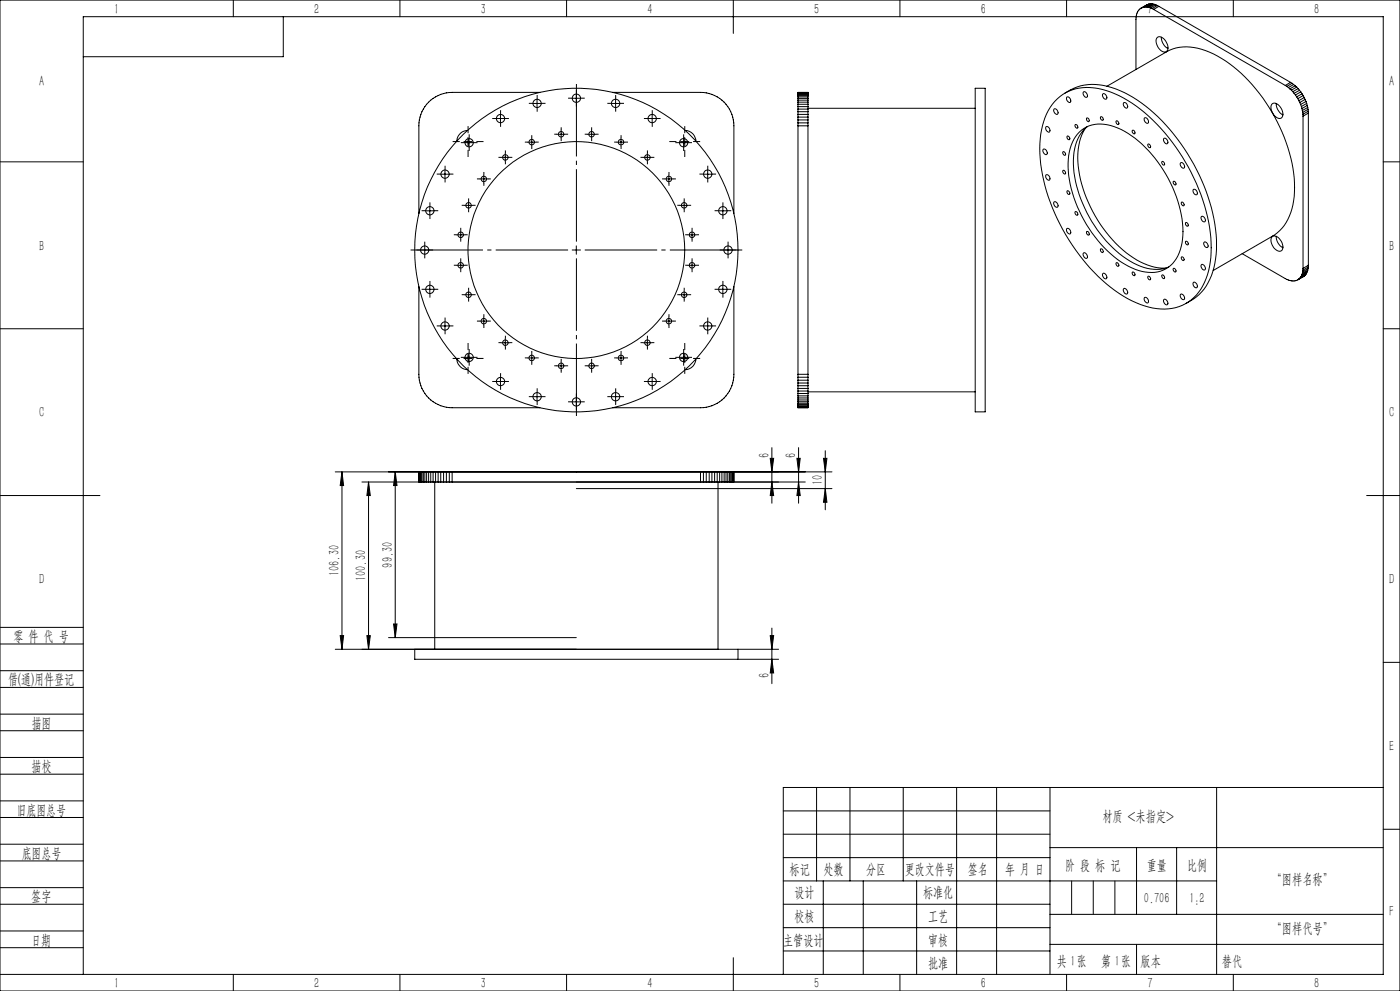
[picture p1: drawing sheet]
<svg xmlns="http://www.w3.org/2000/svg" width="420mm" height="297mm" viewBox="0 0 420 297" stroke-linecap="round" stroke-linejoin="round" font-family="sans-serif">
<g fill="none" stroke="#000" stroke-width=".3">
<path d="M0 0h420v297h-420zM70 0v5M85 5v12h-60M120 0v5M170 0v5M220 0v10M270 0v5M320 0v5M342.3 2.4a3.7 3.7 0 0 0-1.5 3.5v14.9M343 2.1l-.7 .3M343.4 2.1h-.4M343.9 2.1h-.5"/>
<path d="M343.9 2.1h.4M344.3 2.1l.4 .1M344.3 1.4l-1.6 .9M344.6 1.2l-1.6 .9M344.6 1.2l-2.3 1.2M344.7 2.2l.5 .2M345 1.2l-1.6 .9M345 1.2h-.4M345.2 2.4l.4 .2M345.4 1.2l-1.5 .9M345.4 1.2h.5M345.4 1.2h-.4"/>
<path d="M345.6 2.6l.5 .2M345.9 1.2l-1.6 .9M345.9 1.2l.4 .1M346.1 2.8l39.5 22.8M346.3 1.3l-1.6 .9M346.3 1.3l.4 .1M346.7 1.4l-1.5 1M346.7 1.4l.5 .3M347.2 11.2a2.28 2.28 0 0 1 2.9 1.8 1.55 1.55 0 0 1-.7 2.6 3.3 3.3 0 0 1-2.4-4.2zM347.2 1.7l-1.6 .9M347.2 1.7l.5 .2M347.7 1.9l-1.6 .9"/>
<path d="M347.7 1.9l39.5 22.8M348.4 11.1a3.9 3.9 0 0 0 2 3.4M370 0v5M140.3 39.1a3.4 3.4 0 0 0-3.3 3.2M148.9 35.5h2.5M150.1 34.3v2.5M159.9 31h2.5M161.1 29.7v2.5M162 27.7h-26.4a10 10 0 0 0-9.9 10v26.3M168.3 39v2.5M171.7 29.5h2.5M172.9 28.2v2.5"/>
<path d="M177.5 39v2.5M183.4 31h2.5M183.8 27.7h26.3a10 10 0 0 1 10.1 10v26.3M184.7 29.7v2.5M194.4 35.5h2.5M195.7 34.3v2.5M205.6 39.1a3.3 3.3 0 0 1 3.2 3.2M239.4 27.7h3v94.5h-3zM239.4 36.8h3M239.4 37.7h3M239.4 35.9h3M239.4 35.1h3"/>
<path d="M239.4 34.3h3M239.4 33.5h3M239.4 32.7h3M239.4 32h3M239.4 31.3h3M239.4 30.6h3M239.4 30h3M239.4 29.5h3M239.4 29h3M239.4 28.6h3M239.4 28.3h3M239.4 28h3"/>
<path d="M239.4 27.8h3M239.4 27.7h3M242.4 32.5h50.2M292.6 26.5h3v96.9h-3zM313.8 38a1 1 0 0 1 1 .5 1 1 0 0 1-.1 1.1 1.21 1.21 0 0 1-.9-1.6zM316.2 32.7a1 1 0 0 1 1 .5 1 1 0 0 1-.1 1.1 1.17 1.17 0 0 1-.9-1.6zM317.1 29.7a14.4 14.4 0 0 1 14.8-2.5 42.1 42.1 0 0 1 19.7 15.3 55.1 55.1 0 0 1 11.8 31.8 19.4 19.4 0 0 1-6 15.6 15.2 15.2 0 0 1-15.3 1.4 45.3 45.3 0 0 1-20.5-17.9 53.1 53.1 0 0 1-9.6-30.3 19.2 19.2 0 0 1 5.1-13.4zM319.5 27.9a15.8 15.8 0 0 1 15.3-1.2 45.3 45.3 0 0 1 20.5 17.9 53.8 53.8 0 0 1 9.6 30.2 18.7 18.7 0 0 1-5.9 14.2l-3.2 1.9M320 29.1a1.02 1.02 0 0 1 1.1 .5 1.02 1.02 0 0 1-.1 1.1 1.21 1.21 0 0 1-1-1.6zM322.6 37.3a.66 .66 0 0 1 .7 .4 .66 .66 0 0 1-.2 .7l-.5-.3zM323.8 39.5a10 10 0 0 1 11.5-1.2 35 35 0 0 1 17.1 19.2 26.6 26.6 0 0 1 1.7 17.4 9.2 9.2 0 0 1-12.5 6.2 31.5 31.5 0 0 1-16.4-15.1 31.2 31.2 0 0 1-4.4-20.5l.6-2 .8-1.8zM325 27.5a1.01 1.01 0 0 1 1 .6 1.01 1.01 0 0 1 0 1.1 1.17 1.17 0 0 1-1-1.7z"/>
<path d="M325.6 38.5a18.7 18.7 0 0 0-1.8 13.9 39.7 39.7 0 0 0 17.3 25.6 16.4 16.4 0 0 0 8.6 2.4M326 35.3a.65 .65 0 0 1 .7 .4 .65 .65 0 0 1-.2 .8l-.5-.4zM326.3 37.9a12.4 12.4 0 0 0-4.3 10 37.7 37.7 0 0 0 18 30.9 12.4 12.4 0 0 0 10.6 1.2M330.1 35.1a.58 .58 0 0 1 .8 .2 .58 .58 0 0 1-.2 .8l-.5-.4zM330.9 28.1a.98 .98 0 0 1 1 .5 .98 .98 0 0 1-.1 1.1 1.13 1.13 0 0 1-.9-1.6zM332.1 25.9l17.8-10.3a13.9 13.9 0 0 1 12.9 0 44.1 44.1 0 0 1 20.4 20.9 40 40 0 0 1 4.7 24.9 13.8 13.8 0 0 1-6.1 9.4l-17.8 10.3M334.8 36.3a.58 .58 0 0 1 .7 .3 .58 .58 0 0 1-.1 .7l-.5-.3zM337.1 30.8a1 1 0 0 1 1 .5 1 1 0 0 1-.1 1.1 1.17 1.17 0 0 1-.9-1.6zM339.8 39a.63 .63 0 0 1 .6 .4 .63 .63 0 0 1-.1 .7l-.6-.6zM343.4 35.3a1.01 1.01 0 0 1 1 .6 1.01 1.01 0 0 1-.1 1.1 1.17 1.17 0 0 1-.9-1.7zM381.7 31.1a2.33 2.33 0 0 1 2.9 1.8 1.61 1.61 0 0 1-.8 2.6 3.5 3.5 0 0 1-2.3-4.2zM382.9 31a3.9 3.9 0 0 0 1.9 3.4"/>
<path d="M385.6 25.6l.4 .3M386 25.9l.5 .3M386.5 26.2l.9 .8M387.2 24.7l-1.6 .9M387.2 24.7l.4 .3M387.4 27l.4 .5M387.6 25l-1.6 .9M387.6 25l.5 .3M387.8 27.5l.8 1M388.1 25.3l.9 .8M388.1 25.3l-1.6 .9M388.5 25.7l-1.5 .9"/>
<path d="M388.6 28.5l.4 .5M389 29l.4 .6M389 26.1l-1.6 .9M389 26.1l.4 .5M389.4 29.6l.2 .6M389.4 26.6l-1.6 .9M389.4 26.6l.5 .5M389.6 30.2l.3 .5M389.9 27.1l-1.7 .9M389.9 27.1l.3 .4M389.9 30.7l.5 1.2M390.2 27.5l-1.6 1"/>
<path d="M390.2 27.5l.4 .6M390.4 31.9l.2 .6M390.6 32.5l.1 .6M390.6 28.1l-1.6 .9M390.6 28.1l.3 .5M390.7 33.1l.1 .6M390.8 33.7l.1 .6M390.9 34.3v.5M390.9 34.8v45.6M390.9 28.6l-1.5 1M390.9 28.6l.4 .6M391.3 29.2l-1.7 1"/>
<path d="M391.3 29.2l.2 .6M391.5 29.8l-1.6 .9M391.5 29.8l.3 .6M391.8 30.4l-1.6 .9M391.8 30.4l.2 .6M392 31l-1.6 .9M392 31l.2 .6M392.2 31.6l-1.6 .9M392.2 31.6l.1 .6M392.3 32.2l-1.6 .9M392.3 32.2l.2 1.1M392.4 32.8l-1.6 .9"/>
<path d="M392.5 33.3l-1.6 1M392.5 33.3v.6M392.5 33.9l-1.6 .9M392.5 33.9v45.6M0 48.5h25M132.3 52.2h2.5M133.5 50.9v2.5M139.2 42.4h2.4M139.5 42.8h2.5M140.4 41.2v2.5M140.7 41.5v2.5M143.9 53.6h2.5"/>
<path d="M145.1 52.4v2.5M150.4 47.2h2.5M151.6 45.9v2.5M158.3 42.6h2.5M159.5 41.3v2.5M167.1 40.2h2.5M176.2 40.2h2.5M185.1 42.6h2.4M186.3 41.3v2.5M193 47.2h2.5M194.2 45.9v2.5M199.4 53.6h2.5"/>
<path d="M200.7 52.4v2.5M203.8 42.8h2.5M204.2 42.4h2.5M205.1 41.5v2.5M205.4 41.2v2.5M211.1 52.2h2.5M212.3 50.9v2.5M313 44.7a1 1 0 0 1 1 .5 1 1 0 0 1-.1 1.2 1.17 1.17 0 0 1-.9-1.7zM313.8 52.4a.99 .99 0 0 1 1 .5 .99 .99 0 0 1-.1 1.1 1.16 1.16 0 0 1-.9-1.6zM318.8 45.6a.58 .58 0 0 1 .7 .2 .58 .58 0 0 1-.1 .8l-.5-.4zM318.9 51a.66 .66 0 0 1 .7 .5 .66 .66 0 0 1-.2 .7l-.6-.6zM320.2 40.8a.63 .63 0 0 1 .6 .3 .63 .63 0 0 1-.1 .8l-.5-.4z"/>
<path d="M320.2 57.2a.63 .63 0 0 1 .6 .4 .63 .63 0 0 1-.1 .7l-.5-.4zM344.3 43.3a.58 .58 0 0 1 .8 .2 .58 .58 0 0 1-.2 .8l-.4-.4zM348.7 48.4a.63 .63 0 0 1 .6 .4 .63 .63 0 0 1-.2 .7l-.6-.6zM349.2 41.5a1.01 1.01 0 0 1 1 .5 1.01 1.01 0 0 1-.1 1.1 1.17 1.17 0 0 1-.9-1.6zM352.1 54.3a.66 .66 0 0 1 .6 .4 .66 .66 0 0 1-.2 .8l-.5-.7zM354.2 48.8a.98 .98 0 0 1 1 .5 .98 .98 0 0 1-.1 1.1 1.16 1.16 0 0 1-.9-1.6zM358 56.8a.99 .99 0 0 1 1 .5 .99 .99 0 0 1 0 1.1 1.16 1.16 0 0 1-1-1.6zM415 48.5h5M126.2 74.9h2.5M127.4 73.7v2.5M127.7 63.2h2.5M128.9 61.9v2.5"/>
<path d="M136.9 70.4h2.6M136.9 79.5h2.6M138.2 69.1v2.5M138.2 78.3v2.4M139.3 61.6h2.5M140.6 60.3v2.5M171.7 74.9h2.5M172.9 73.7v2.5M204 61.6h2.5M205.2 60.3v2.5M206.4 70.4h2.4M206.4 79.5h2.4"/>
<path d="M207.6 69.1v2.5M207.6 78.3v2.4M215.6 63.2h2.5M216.9 61.9v2.5M217.2 74.9h2.5M218.4 73.7v2.5M316.2 60.5a.98 .98 0 0 1 1 .5 .98 .98 0 0 1-.1 1.1 1.13 1.13 0 0 1-.9-1.6zM320 68.5a1.02 1.02 0 0 1 1.1 .5 1.02 1.02 0 0 1-.1 1.1 1.21 1.21 0 0 1-1-1.6zM322.5 63.5a.58 .58 0 0 1 .7 .3 .58 .58 0 0 1-.1 .7l-.5-.4zM325 75.8a.98 .98 0 0 1 1.1 .5 .98 .98 0 0 1-.1 1.1 1.16 1.16 0 0 1-1-1.6zM326 69.4a.66 .66 0 0 1 .7 .3 .66 .66 0 0 1-.2 .8l-.5-.4zM330.2 74.6a.66 .66 0 0 1 .7 .4 .66 .66 0 0 1-.2 .7l-.5-.4z"/>
<path d="M334.9 78.7a.55 .55 0 0 1 .7 .4 .55 .55 0 0 1-.4 .7l-.4-.6zM354.4 60.7a.6 .6 0 0 1 .7 .3 .6 .6 0 0 1-.1 .7l-.5-.4zM354.5 77a.66 .66 0 0 1 .6 .4 .66 .66 0 0 1-.1 .7l-.6-.6zM355.6 66.8a.58 .58 0 0 1 .8 .2 .58 .58 0 0 1-.2 .8l-.5-.4zM355.6 72.4a.58 .58 0 0 1 .8 .3 .58 .58 0 0 1-.2 .7l-.5-.4zM360.4 79.3a.98 .98 0 0 1 1 .5 .98 .98 0 0 1 0 1.1 1.16 1.16 0 0 1-1-1.6zM360.4 64.9a.98 .98 0 0 1 1 .5 .98 .98 0 0 1 0 1.1 1.13 1.13 0 0 1-1-1.6zM361.2 72.6a.98 .98 0 0 1 1 .5 .98 .98 0 0 1 0 1.1 1.13 1.13 0 0 1-1-1.6zM372.6 76l13 7.5a3.9 3.9 0 0 0 3.8 .4M381.7 70.9a1.81 1.81 0 0 1 2.4 1 2.12 2.12 0 0 1 0 3.4 3.1 3.1 0 0 1-2.4-4.4zM382.9 70.8a3.9 3.9 0 0 0 1.9 3.5M392.5 79.5l-1.6 .9"/>
<path d="M392.5 79.5v.5M0 98.5h25M125.7 85.9v26.3a10 10 0 0 0 9.9 10h26.4M127.7 86.7h2.5M128.9 85.5v2.5M132.3 97.7h2.5M133.5 96.4v2.6M139.3 88.3h2.5M140.6 87.1v2.5M143.9 96.2h2.5M145.1 95v2.5M199.4 96.2h2.5"/>
<path d="M200.7 95v2.5M204 88.3h2.5M205.2 87.1v2.5M211.1 97.7h2.5M212.3 96.4v2.6M215.6 86.7h2.5M216.9 85.5v2.5M220.2 85.9v26.3a10 10 0 0 1-10.1 10h-26.3M330.9 82a.98 .98 0 0 1 1 .5 .98 .98 0 0 1-.1 1.1 1.16 1.16 0 0 1-.9-1.6zM337.1 86.5a.98 .98 0 0 1 1 .5 .98 .98 0 0 1-.1 1.1 1.13 1.13 0 0 1-.9-1.6zM339.7 81.6a.58 .58 0 0 1 .7 .3 .58 .58 0 0 1-.1 .7l-.5-.3zM343.4 89.2a1 1 0 0 1 1 .5 1 1 0 0 1-.1 1.1 1.17 1.17 0 0 1-.9-1.6z"/>
<path d="M344.3 82.9a.58 .58 0 0 1 .8 .2 .58 .58 0 0 1-.2 .8l-.4-.4zM348.5 82.5a.58 .58 0 0 1 .8 .3 .58 .58 0 0 1-.2 .7l-.4-.4zM349.2 89.7a1.01 1.01 0 0 1 1 .6 1.01 1.01 0 0 1-.1 1.1 1.17 1.17 0 0 1-.9-1.7zM352 80.5a.58 .58 0 0 1 .7 .3 .58 .58 0 0 1-.2 .7l-.4-.4zM354.2 88.2a.98 .98 0 0 1 1 .5 .98 .98 0 0 1-.1 1.1 1.16 1.16 0 0 1-.9-1.6zM358 84.7a.99 .99 0 0 1 1 .4 .99 .99 0 0 1 0 1.2 1.16 1.16 0 0 1-1-1.6zM389.6 83.6l-.2 .3M389.9 83.4l-.3 .2M390.2 83.1l-.3 .3M390.4 82.7l-.2 .4M390.6 82.3l-.2 .4M390.7 81.9l-.1 .4"/>
<path d="M390.8 81.5l-.1 .4M390.9 81l-.1 .5M390.9 80.4v.6M391.3 82.7l-1.7 .9M391.3 82.7l-1.9 1.2M391.5 82.5l-1.6 .9M391.5 82.5l-.2 .2M391.8 82.2l-1.6 .9M391.8 82.2l-.3 .3M392 81.8l-1.6 .9M392 81.8l-.2 .4M392.2 81.4l-1.6 .9"/>
<path d="M392.2 81.4l-.2 .4M392.3 81l-1.6 .9M392.3 81l-.1 .4M392.4 80.5l-1.6 1M392.4 80.5l-.1 .5M392.5 80l-1.6 1M392.5 80l-.1 .5M415 98.5h5M137 107.6a3.4 3.4 0 0 0 3.3 3.2M139.2 107.5h2.4M139.5 107.1h2.5M140.4 106.2v2.5"/>
<path d="M140.7 105.9v2.5M148.9 114.3h2.5M150.1 113.1v2.5M150.4 102.7h2.5M151.6 101.5v2.5M158.3 107.3h2.5M159.5 106v2.5M159.9 118.9h2.5M161.1 117.6v2.6M167.1 109.6h2.5M168.3 108.4v2.5M172.9 119.2v2.5"/>
<path d="M176.2 109.6h2.5M177.5 108.4v2.5M183.4 118.9h2.5M184.7 117.6v2.6M185.1 107.3h2.4M186.3 106v2.5M193 102.7h2.5M194.2 101.5v2.5M194.4 114.3h2.5M195.7 113.1v2.5M203.8 107.1h2.5M204.2 107.5h2.5"/>
<path d="M205.1 105.9v2.5M205.4 106.2v2.5M208.8 107.6a3.3 3.3 0 0 1-3.2 3.2M239.4 112.2h3M239.4 113.1h3M239.4 113.9h3M239.4 114.8h3M239.4 115.6h3M239.4 116.4h3M239.4 117.2h3M239.4 117.9h3M239.4 118.6h3"/>
<path d="M239.4 119.3h3M239.4 119.9h3M242.4 117.4h50.2M171.7 120.4h2.5M231.1 137.4h1l-.5 4zM231.6 134.2v16.6M239.1 137.4h1l-.5 4zM239.4 120.4h3M239.4 120.9h3M239.4 121.2h3M239.4 121.6h3M239.4 121.8h3"/>
<path d="M239.4 122.1h3M239.6 134.2v16.6M247.1 137.4h1l-.5 4zM247.6 135.1v17.7M0 148.5h30M100.6 141.4h149M102.6 141.4l.5 4.1h-1zM102.6 141.4v53.2M108.6 144.5h133M110.6 144.5v50.1M110.6 144.5l.5 4h-1zM118.6 141.4l.5 4.1h-1z"/>
<path d="M118.6 141.4v49.7M125.7 141.4v3.1M125.8 141.4v3.1M126 141.4v3.1M126.3 141.4v3.1M126.6 141.4v3.1M127 141.4v3.1M127.5 141.4v3.1M128 141.4v3.1M128.6 141.4v3.1M129.2 141.4v3.1M129.9 141.4v3.1"/>
<path d="M130.4 144.5v50.1M130.7 141.4v3.1M131.4 141.4v3.1M132.2 141.4v3.1M133.1 141.4v3.1M133.9 141.4v3.1M134.8 141.4v3.1M135.6 141.4v3.1M172.9 146.4h76.7M210.1 141.4v3.1M211 141.4v3.1M211.9 141.4v3.1"/>
<path d="M212.8 141.4v3.1M213.6 141.4v3.1M214.4 141.4v3.1M215.2 141.4v3.1M215.4 144.5v50.1h-114.8M215.9 141.4v3.1M216.6 141.4v3.1M217.2 141.4v3.1M217.8 141.4v3.1M218.3 141.4v3.1M218.8 141.4v3.1M219.2 141.4v3.1"/>
<path d="M219.6 141.4v3.1M219.8 141.4v3.1M220 141.4v3.1M220.1 141.4v3.1M220.2 141.4v3.1M231.6 144.5l.5 4h-1zM239.6 144.5l.5 4h-1zM247.6 146.4l.5 4.1h-1zM410 148.5h10M0 193h25M0 188h25M102.1 190.5h1l-.5 4.1z"/>
<path d="M110.1 190.5h1l-.5 4.1zM116.6 191.1h56.3M118.1 187h1l-.5 4.1zM124.4 194.6h97v3h-97zM221.4 194.6h12.2M221.4 197.6h12.2M231.1 190.5h1l-.5 4.1zM231.6 188.2v16.7M231.6 197.6l.5 4.1h-1zM415 198.5h5M0 206h25M0 201h25"/>
<path d="M0 219h25M0 214h25M0 232h25M0 227h25M245 236v28M255 236v28M271 236v28M287 236v56M299 236v56M315 236v56M365 236v56M415 236h-180v56"/>
<path d="M0 245h25M0 240h25M0 258h25M0 253h25M235 243h80M235 250h80M235 257h80M315 254h100M341 254v20M353 254v20M415 248.5h5M0 271h25"/>
<path d="M0 266h25M0 279h25M235 271h80M235 264h130M235 278h80M247 264v28M259 264v28M275 264v28M315 274h100M0 284h25M0 292h415v-287h-390v287M70 292v5"/>
<path d="M120 292v5M170 292v5M220 287v10M235 285h80M270 292v5M315 283h100M320 292v5M370 292v5"/>
<circle cx="150.2" cy="35.5" r="1.25"/>
<circle cx="161.1" cy="31" r="1.24"/>
<circle cx="172.9" cy="29.4" r="1.25"/>
<circle cx="184.7" cy="31" r="1.25"/>
<circle cx="195.7" cy="35.5" r="1.25"/>
<circle cx="133.5" cy="52.2" r="1.25"/>
<circle cx="140.7" cy="42.8" r="1.25"/>
<circle cx="145.2" cy="53.6" r=".83"/>
<circle cx="151.6" cy="47.2" r=".83"/>
<circle cx="159.5" cy="42.6" r=".82"/>
<circle cx="168.3" cy="40.2" r=".82"/>
<circle cx="177.5" cy="40.2" r=".82"/>
<circle cx="186.3" cy="42.6" r=".82"/>
<circle cx="194.2" cy="47.2" r=".83"/>
<circle cx="200.7" cy="53.6" r=".83"/>
<circle cx="205.1" cy="42.8" r="1.25"/>
<circle cx="212.3" cy="52.2" r="1.25"/>
<circle cx="127.4" cy="74.9" r="1.24"/>
<circle cx="129" cy="63.2" r="1.24"/>
<circle cx="138.2" cy="70.4" r=".82"/>
<circle cx="138.2" cy="79.5" r=".82"/>
<circle cx="140.6" cy="61.5" r=".82"/>
<circle cx="172.9" cy="74.9" r="48.5"/>
<circle cx="172.9" cy="74.9" r="32.5"/>
<circle cx="205.2" cy="61.5" r=".82"/>
<circle cx="207.6" cy="70.4" r=".82"/>
<circle cx="207.6" cy="79.5" r=".82"/>
<circle cx="216.9" cy="63.2" r="1.25"/>
<circle cx="218.4" cy="74.9" r="1.25"/>
<circle cx="129" cy="86.7" r="1.24"/>
<circle cx="133.5" cy="97.7" r="1.25"/>
<circle cx="140.6" cy="88.4" r=".82"/>
<circle cx="145.2" cy="96.2" r=".83"/>
<circle cx="200.7" cy="96.2" r=".83"/>
<circle cx="205.2" cy="88.4" r=".82"/>
<circle cx="212.3" cy="97.7" r="1.25"/>
<circle cx="216.9" cy="86.7" r="1.25"/>
<circle cx="140.7" cy="107.1" r="1.25"/>
<circle cx="150.2" cy="114.3" r="1.25"/>
<circle cx="151.6" cy="102.7" r=".83"/>
<circle cx="159.5" cy="107.3" r=".83"/>
<circle cx="161.1" cy="118.9" r="1.24"/>
<circle cx="168.3" cy="109.6" r=".83"/>
<circle cx="177.5" cy="109.6" r=".83"/>
<circle cx="184.7" cy="118.9" r="1.25"/>
<circle cx="186.3" cy="107.3" r=".83"/>
<circle cx="194.2" cy="102.7" r=".83"/>
<circle cx="195.7" cy="114.4" r="1.25"/>
<circle cx="205.1" cy="107.1" r="1.25"/>
<circle cx="172.9" cy="120.5" r="1.25"/>
</g>
<path d="M170.4 74.9h-47.2M172.9 72.4v-47.2M172.9 77.4v47.3M175.4 74.9h47.3" fill="none" stroke="#000" stroke-width=".3" stroke-dasharray="30.5 1.3 1.3 1.3" stroke-dashoffset="8.8" stroke-linecap="butt"/>
<g fill="none" stroke="#000" stroke-width=".3" stroke-dasharray="30.5 1.3 1.3 1.3" stroke-linecap="butt">
<path d="M140.4 39.9v-2.1M148.9 35.5h-1.2M150.2 34.3v-1.3M150.2 36.8v1.2M151.4 35.5h1.3M159.9 31h-1.3M161.1 29.7v-1.2M161.1 32.2v1.3M162.4 31h1.2M168.4 39v-.9M171.7 29.4h-1.3M172.9 28.2v-1.3"/>
<path d="M172.9 30.7v1.2M174.2 29.4h1.2M177.5 39v-.9M183.5 31h-1.3M184.7 29.7v-1.2M184.7 32.2v1.3M186 31h1.2M194.4 35.5h-1.2M195.7 34.3v-1.3M195.7 36.8v1.2M196.9 35.5h1.3M205.4 39.9v-2.1"/>
<path d="M132.3 52.2h-1.3M133.5 50.9v-1.2M133.5 53.4v1.3M134.8 52.2h1.2M137.9 42.4h-2.1M139.5 42.8h-1.2M140.4 44.9v2.2M140.8 41.5v-1.2M140.8 44v1.3M142 42.8h1.3M142.9 42.4h2.2M143.9 53.6h-.8"/>
<path d="M145.2 52.4v-.9M145.2 54.9v.8M146.4 53.6h.8M150.4 47.2h-.9M151.6 45.9v-.8M151.6 48.4v.8M152.9 47.2h.8M158.3 42.6h-.8M159.5 41.3v-.8M159.5 43.8v.9M160.8 42.6h.8M167.1 40.2h-.8"/>
<path d="M168.4 41.5v.8M169.6 40.2h.8M176.2 40.2h-.8M177.5 41.5v.8M178.7 40.2h.9M185.1 42.6h-.9M186.3 41.3v-.8M186.3 43.8v.9M187.6 42.6h.8M193 47.2h-.8M194.2 45.9v-.8M194.2 48.4v.8"/>
<path d="M195.5 47.2h.8M199.4 53.6h-.8M200.7 52.4v-.9M200.7 54.9v.8M201.9 53.6h.9M202.9 42.4h-2.1M203.8 42.8h-1.2M205.1 41.5v-1.2M205.1 44v1.3M205.4 44.9v2.2M206.3 42.8h1.3M207.9 42.4h2.2"/>
<path d="M211.1 52.2h-1.3M212.3 50.9v-1.2M212.3 53.4v1.3M213.6 52.2h1.2M126.2 74.9h-1.3M127.4 73.7v-1.3M127.4 76.2v1.2M127.7 63.1h-1.2M128.7 74.9h1.2M129 61.9v-1.3M129 64.4v1.2M130.2 63.1h1.3"/>
<path d="M137 70.4h-.9M137 79.5h-.9M138.2 69.1v-.8M138.2 71.6v.8M138.2 78.2v-.8M139.3 61.5h-.8M139.5 70.4h.8M139.5 79.5h.8M140.6 60.3v-.8M140.6 62.8v.8M141.8 61.5h.9M204 61.5h-.8"/>
<path d="M205.3 60.3v-.8M205.3 62.8v.8M206.4 70.4h-.8M206.4 79.5h-.8M206.5 61.5h.8M207.6 69.1v-.8M207.6 71.6v.8M207.6 78.2v-.8M208.9 70.4h.8M208.9 79.5h.8M215.6 63.1h-1.2M216.9 61.9v-1.3"/>
<path d="M216.9 64.4v1.2M217.2 74.9h-1.3M218.1 63.1h1.3M218.4 73.7v-1.3M218.4 76.2v1.2M219.7 74.9h1.2M127.7 86.7h-1.2M129 85.5v-1.3M129 88v1.2M130.2 86.7h1.3M132.3 97.7h-1.3M133.5 96.4v-1.2"/>
<path d="M133.5 98.9v1.3M134.8 97.7h1.2M138.2 80.7v.9M139.3 88.3h-.8M140.6 87.1v-.9M140.6 89.6v.8M141.8 88.3h.9M143.9 96.2h-.8M145.2 95v-.8M145.2 97.5v.8M146.4 96.2h.8M199.4 96.2h-.8"/>
<path d="M200.7 95v-.8M200.7 97.5v.8M201.9 96.2h.9M204 88.3h-.8M205.3 87.1v-.9M205.3 89.6v.8M206.5 88.3h.8M207.6 80.7v.9M211.1 97.7h-1.3M212.3 96.4v-1.2M212.3 98.9v1.3M213.6 97.7h1.2"/>
<path d="M215.6 86.7h-1.2M216.9 85.5v-1.3M216.9 88v1.2M218.1 86.7h1.3M137.9 107.4h-2.1M139.5 107.1h-1.2M140.4 104.9v-2.1M140.4 109.9v2.2M140.8 105.8v-1.2M140.8 108.3v1.3M142 107.1h1.3M142.9 107.4h2.2"/>
<path d="M148.9 114.3h-1.2M150.2 113.1v-1.3M150.2 115.6v1.2M150.4 102.7h-.9M151.4 114.3h1.3M151.6 101.4v-.8M151.6 103.9v.9M152.9 102.7h.8M158.3 107.3h-.8M159.5 106v-.8M159.5 108.5v.8M159.9 118.9h-1.3"/>
<path d="M160.8 107.3h.8M161.1 117.6v-1.2M162.4 118.9h1.2M167.1 109.6h-.8M168.4 108.4v-.8M168.4 110.9v.8M169.6 109.6h.8M172.9 119.2v-1.3M176.2 109.6h-.8M177.5 108.4v-.8M177.5 110.9v.8M178.7 109.6h.9"/>
<path d="M183.5 118.9h-1.3M184.7 117.6v-1.2M185.1 107.3h-.9M186 118.9h1.2M186.3 106v-.8M186.3 108.5v.8M187.6 107.3h.8M193 102.7h-.8M194.2 101.4v-.8M194.2 103.9v.9M194.4 114.3h-1.2M195.5 102.7h.8"/>
<path d="M195.7 113.1v-1.3M195.7 115.6v1.2M196.9 114.3h1.3M202.9 107.4h-2.1M203.8 107.1h-1.2M205.1 105.8v-1.2M205.1 108.3v1.3M205.4 104.9v-2.1M205.4 109.9v2.2M206.3 107.1h1.3M207.9 107.4h2.2M161.1 120.1v1.3"/>
<path d="M171.7 120.4h-1.3M172.9 121.7v1.2M174.2 120.4h1.2M184.7 120.1v1.3"/>
</g>
<path d="M321.5 264v10M328 264v10M334.5 264v10M341 283v9" fill="none" stroke="#0a0605" stroke-width=".3"/>
<g fill="#000">
<path d="M231.1 137.4h1l-.5 4zM231.6 144.5l.5 4h-1zM110.6 144.5l.5 4h-1zM110.1 190.5h1l-.5 4.1zM231.1 190.5h1l-.5 4.1zM231.6 197.6l.5 4.1h-1z"/>
<path d="M239.6 144.5l.5 4h-1zM239.1 137.4h1l-.5 4zM102.1 190.5h1l-.5 4.1zM102.6 141.4l.5 4.1h-1zM247.6 146.4l.5 4.1h-1zM247.1 137.4h1l-.5 4zM118.1 187h1l-.5 4.1zM118.6 141.4l.5 4.1h-1z"/>
</g>
<g font-size="4.4">
<text x="34.2" y="4.1">1</text>
<text x="94.2" y="4.1">2</text>
<text x="144.2" y="4.1">3</text>
<text x="194.2" y="4.1">4</text>
<text x="244.2" y="4.1">5</text>
<text x="294.2" y="4.1">6</text>
<text x="344.2" y="4.1">7</text>
<text x="394.2" y="4.1">8</text>
<text x="11.7" y="25.9">A</text>
<text x="416.7" y="25.9">A</text>
<text x="11.7" y="75.1">B</text>
<text x="416.7" y="75.1">B</text>
<text x="11.7" y="125.1">C</text>
<text x="416.7" y="125.1">C</text>
<text x="230.7" y="137.2" transform="rotate(-90 230.7 137.2)">6</text>
<text x="238.7" y="137.2" transform="rotate(-90 238.7 137.2)">6</text>
<text x="246.7" y="145.5" transform="rotate(-90 246.7 145.5)">10</text>
<text x="101.7" y="172.6" transform="rotate(-90 101.7 172.6)">106.30</text>
<text x="117.7" y="170.1" transform="rotate(-90 117.7 170.1)">99.30</text>
<text x="11.7" y="175.1">D</text>
<text x="109.7" y="174.1" transform="rotate(-90 109.7 174.1)">100.30</text>
<text x="416.7" y="175.1">D</text>
<text x="4" y="192">零 件 代 号</text>
<text x="230.7" y="203.3" transform="rotate(-90 230.7 203.3)">6</text>
<text x="2.5" y="205.1">借(通)用件登记</text>
<text x="9.5" y="218.1">描图</text>
<text x="416.7" y="225.1">E</text>
<text x="9.5" y="231.1">描校</text>
<text x="5" y="244.2">旧底图总号</text>
<text x="330.7" y="246.2">材质 &lt;未指定&gt;</text>
<text x="6.5" y="257.2">底图总号</text>
<text x="236.9" y="261.9">标记</text>
<text x="247.1" y="261.9">处数</text>
<text x="259.9" y="261.9">分区</text>
<text x="271.5" y="261.9">更改文件号</text>
<text x="290.4" y="261.9">签名</text>
<text x="301.5" y="261.9">年 月 日</text>
<text x="319.5" y="260.6">阶 段 标 记</text>
<text x="344" y="260.6">重量</text>
<text x="356.1" y="260.6">比例</text>
<text x="238.3" y="268.9">设计</text>
<text x="276.9" y="268.9">标准化</text>
<text x="381.5" y="264.8">“图样名称”</text>
<text x="9.4" y="270.1">签字</text>
<text x="343.2" y="270.7">0.706</text>
<text x="356.8" y="270.7">1:2</text>
<text x="416.8" y="274.4">F</text>
<text x="238.3" y="276.1">校核</text>
<text x="278.4" y="276">工艺</text>
<text x="381.5" y="279.6">“图样代号”</text>
<text x="9.4" y="283.2">日期</text>
<text x="234.9" y="283.3">主管设计</text>
<text x="278.4" y="283.3">审核</text>
<text x="278.4" y="290.2">批准</text>
<text x="317.1" y="289.4">共 张</text>
<text x="321.1" y="289.4">1</text>
<text x="330.3" y="289.4">第 张</text>
<text x="334.5" y="289.4">1</text>
<text x="342.1" y="289.4">版本</text>
<text x="34.2" y="296.1">1</text>
<text x="94.2" y="296.1">2</text>
<text x="144.2" y="296.1">3</text>
<text x="194.2" y="296.1">4</text>
<text x="244.2" y="296.1">5</text>
<text x="294.2" y="296.1">6</text>
<text x="344.2" y="296.1">7</text>
<text x="394.2" y="296.1">8</text>
</g>
<text font-size="4.4" fill="#0a0605" x="366.6" y="289.4">替代</text>
</svg>
